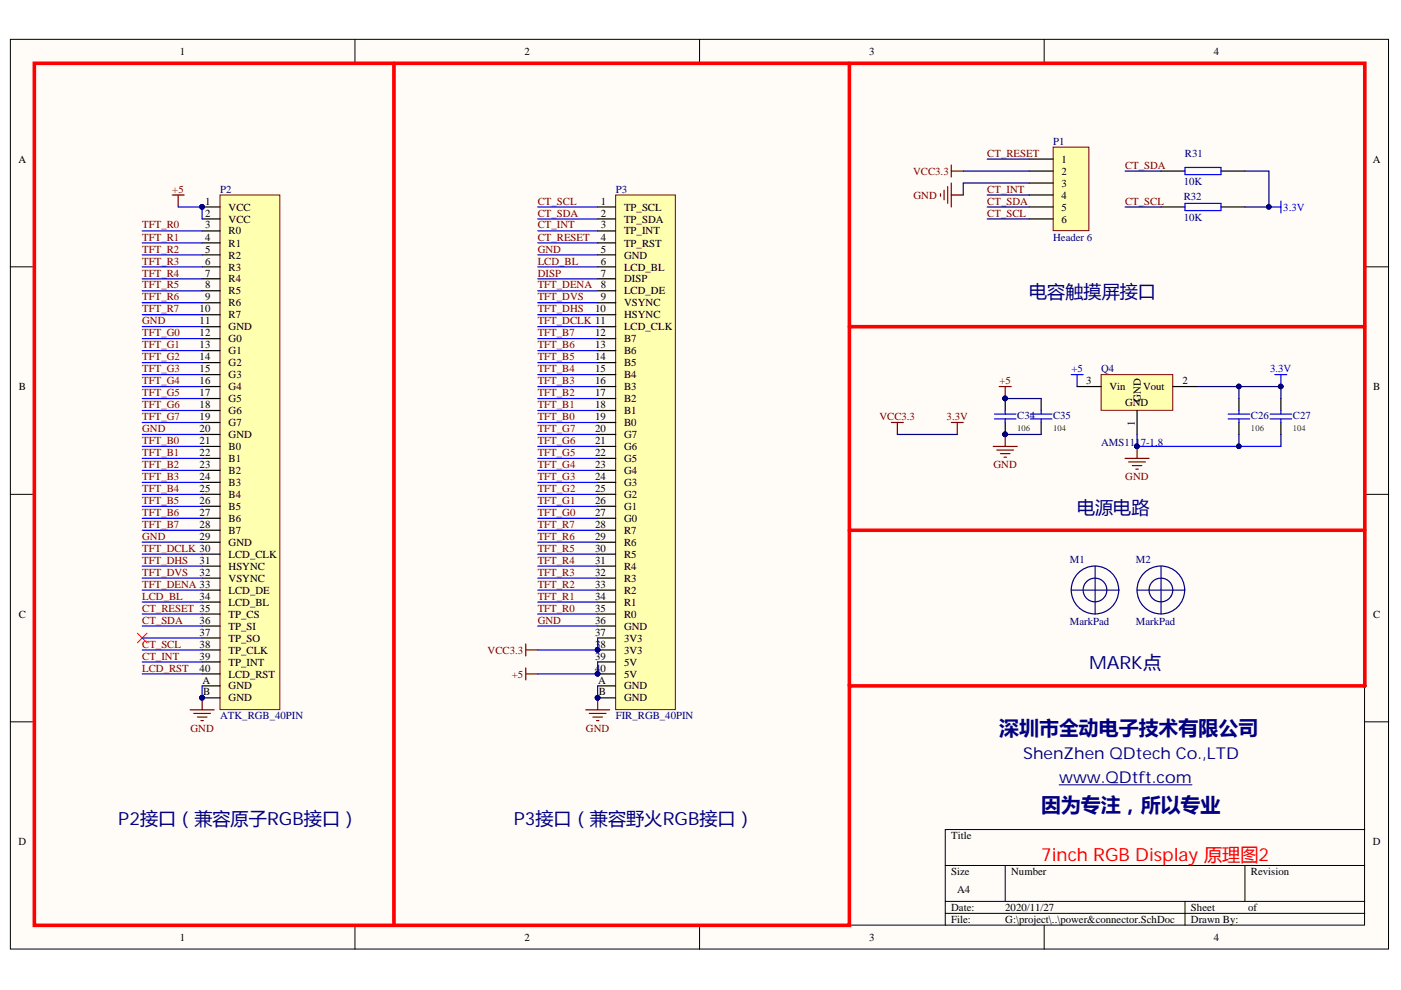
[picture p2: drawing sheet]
<svg xmlns="http://www.w3.org/2000/svg" width="297mm" height="210mm" viewBox="0 0 297 210" stroke-linecap="round" stroke-linejoin="round" font-family="sans-serif">
<g fill="#fffcf8" stroke="#000" stroke-width=".21">
<path d="M2.2 8.3h292.2v192.9h-292.2z"/>
<path d="M7.3 13.4h282v182.7h-282z"/>
</g>
<g fill="none" stroke="#000" stroke-width=".21">
<path d="M75.3 8.3v5.1M148.3 8.3v5.1M221.4 8.3v5.1M2.2 56.6h5.1M289.4 56.6h5M2.2 104.8h5.1M289.4 104.8h5M2.2 153h5.1M289.4 153h5M289.4 175.9h-89v20.3M75.3 196.2v5.1M148.3 196.2v5.1"/>
<path d="M200.4 183.5h89M200.4 191.1h89M200.4 193.7h89M213.1 183.5v7.6M221.4 196.2v5.1M251.2 191.1v5.1M263.9 183.5v7.6"/>
</g>
<path d="M227.1 79.4h2.5M228.4 79.4v2.6M270.3 79.4h2.5M271.6 79.4v2.6M269.3 88.8h4.6M269.3 87.8h4.6M271.6 87v.8M271.6 88.8v.8" fill="none" stroke="#00f" stroke-width=".25"/>
<circle cx="271.5" cy="81.9" r=".49" fill="#000080" stroke="#000080" stroke-width=".21"/>
<path d="M271.6 84.5v2.5M271.6 89.6v2.5" fill="none" stroke="#000" stroke-width=".25"/>
<path d="M233.5 79.4h15.2v7.6h-15.2z" fill="#ffffb0" stroke="#800000" stroke-width=".21"/>
<path d="M228.4 82h5.1M241.1 87v5.1M248.7 82h5.1" fill="none" stroke="#000" stroke-width=".25"/>
<path d="M223.3 31.2h7.6v17.7h-7.6z" fill="#ffffb0" stroke="#800000" stroke-width=".21"/>
<path d="M218.2 33.7h5.1M218.2 36.3h5.1M218.2 38.8h5.1M218.2 41.3h5.1M218.2 43.9h5.1M218.2 46.4h5.1M213.1 84.5v2.5M213.1 89.6v2.5M220.7 84.5v2.5M220.7 89.6v2.5M262.7 84.5v2.5M262.7 89.6v2.5" fill="none" stroke="#000" stroke-width=".25"/>
<g fill="none" stroke="#800000" stroke-width=".25">
<path d="M200.9 39.6v3.5M201.7 35v2.5M201.7 38.8v5.1M201.7 36.3h2.5M199.4 41.1v.5M200.2 40.3v2.1M201.7 41.3h2.5M210.6 94.7h5.1M211.3 95.4h3.6M211.9 82h2.5M212.1 96.2h2M212.9 96.9h.5"/>
<path d="M213.1 82v2.5M213.1 92.1v2.6M238.5 97.2h5.1M239.3 98h3.6M240.1 98.7h2M240.8 99.5h.5M241.1 94.7v2.5"/>
</g>
<path d="M210.8 88.8h4.6M210.8 87.8h4.6M213.1 87v.8M213.1 88.8v.8M218.5 88.8h4.5M218.5 87.8h4.5M220.7 87v.8M220.7 88.8v.8M260.4 88.8h4.6M260.4 87.8h4.6M262.7 87v.8M262.7 88.8v.8" fill="none" stroke="#00f" stroke-width=".25"/>
<g fill="#000080" stroke="#000080" stroke-width=".21">
<circle cx="213.1" cy="84.5" r=".48"/>
<circle cx="213.1" cy="92.1" r=".48"/>
<circle cx="241" cy="94.6" r=".49"/>
</g>
<g fill="none" stroke="#000080" stroke-width=".25">
<path d="M234.4 126.3a2.52 2.52 0 0 0-2.1-3.7 2.52 2.52 0 0 0-2.5 3.4 2.52 2.52 0 0 0 4.2 .8l.3-.4M248.3 126.3a2.52 2.52 0 0 0-2-3.7 2.52 2.52 0 0 0-2.5 3.4 2.52 2.52 0 0 0 4.2 .8l.3-.4"/>
<circle cx="232.1" cy="125.1" r="5.1"/>
<circle cx="246.1" cy="125.1" r="5.1"/>
</g>
<path d="M227.1 125.1h10.2M232.2 120v10.2M241.1 125.1h10.1M246.2 120v10.2" fill="none" stroke="#11037f" stroke-width=".25"/>
<path d="M130.5 41.3h12.7v109.2h-12.7z" fill="#ffffb0" stroke="#800000" stroke-width=".21"/>
<g fill="none" stroke="#000" stroke-width=".25">
<path d="M126.7 43.9h3.8M126.7 46.4h3.8M126.7 49h3.8M126.7 51.5h3.8M126.7 54h3.8M126.7 56.6h3.8M126.7 59.1h3.8M126.7 61.7h3.8M126.7 64.2h3.8M126.7 66.7h3.8M126.7 69.3h3.8M126.7 71.8h3.8"/>
<path d="M126.7 74.3h3.8M126.7 76.9h3.8M126.7 79.4h3.8M126.7 82h3.8M126.7 84.5h3.8M126.7 87h3.8M126.7 89.6h3.8M126.7 92.1h3.8M126.7 94.7h3.8M126.7 97.2h3.8M126.7 99.7h3.8M126.7 102.3h3.8"/>
<path d="M126.7 104.8h3.8M126.7 107.3h3.8M126.7 109.9h3.8M126.7 112.4h3.8M126.7 115h3.8M126.7 117.5h3.8M126.7 120h3.8M126.7 122.6h3.8M126.7 125.1h3.8M126.7 127.7h3.8M126.7 130.2h3.8M126.7 132.7h3.8"/>
<path d="M126.7 135.3h3.8M126.7 137.8h3.8M126.7 140.3h3.8M126.7 142.9h3.8M126.7 145.4h3.8M126.7 148h3.8"/>
</g>
<g fill="#000080" stroke="#000080" stroke-width=".21">
<circle cx="126.7" cy="137.8" r=".48"/>
<circle cx="126.7" cy="142.9" r=".48"/>
<circle cx="126.7" cy="147.9" r=".48"/>
</g>
<path d="M46.6 41.3h12.7v109.2h-12.7z" fill="#ffffb0" stroke="#800000" stroke-width=".21"/>
<g fill="none" stroke="#000" stroke-width=".25">
<path d="M246.2 36.3h5M258.9 36.3h5M42.9 43.9h3.8M42.9 46.4h3.8M42.9 49h3.8M42.9 51.5h3.8M42.9 54h3.8M42.9 56.6h3.8M42.9 59.1h3.8M246.2 43.9h5M258.9 43.9h5M42.9 61.7h3.8"/>
<path d="M42.9 64.2h3.8M42.9 66.7h3.8M42.9 69.3h3.8M42.9 71.8h3.8M42.9 74.3h3.8M42.9 76.9h3.8M42.9 79.4h3.8M42.9 82h3.8M42.9 84.5h3.8M42.9 87h3.8M42.9 89.6h3.8M42.9 92.1h3.8"/>
<path d="M42.9 94.7h3.8M42.9 97.2h3.8M42.9 99.7h3.8M42.9 102.3h3.8M42.9 104.8h3.8M42.9 107.3h3.8M42.9 109.9h3.8M42.9 112.4h3.8M42.9 115h3.8M42.9 117.5h3.8M42.9 120h3.8M42.9 122.6h3.8"/>
<path d="M42.9 125.1h3.8M42.9 127.7h3.8M42.9 130.2h3.8M42.9 132.7h3.8M42.9 135.3h3.8M42.9 137.8h3.8M42.9 140.3h3.8M42.9 142.9h3.8M42.9 145.4h3.8M42.9 148h3.8"/>
</g>
<g fill="#000080" stroke="#000080" stroke-width=".21">
<circle cx="42.8" cy="43.9" r=".48"/>
<circle cx="42.8" cy="147.9" r=".48"/>
<circle cx="126.7" cy="147.9" r=".48"/>
<circle cx="269" cy="43.9" r=".48"/>
<circle cx="262.7" cy="81.9" r=".48"/>
<circle cx="262.7" cy="94.6" r=".48"/>
<circle cx="241" cy="94.6" r=".49"/>
<circle cx="213.1" cy="84.5" r=".48"/>
<circle cx="213.1" cy="92.1" r=".48"/>
<circle cx="126.7" cy="142.9" r=".48"/>
<circle cx="126.7" cy="137.8" r=".48"/>
<circle cx="271.5" cy="81.9" r=".49"/>
</g>
<g fill="none" stroke="#800000" stroke-width=".25">
<path d="M36.5 41.3h2.5M37.8 41.3v2.6M189 89.6h2.5M190.3 89.6v2.5M201.7 89.6h2.5M203 89.6v2.5M111.5 136.5v2.6M111.5 137.8h2.5M40.3 150.5h5.1M41.1 151.3h3.5M41.8 152h2.1M42.6 152.8h.5"/>
<path d="M42.9 148v2.5M111.5 141.6v2.6M111.5 142.9h2.5M124.2 150.5h5.1M124.9 151.3h3.6M125.7 152h2M126.5 152.8h.5M126.7 148v2.5"/>
</g>
<path d="M29.1 134.3l2.1 2M31.2 134.3l-2.1 2" fill="none" stroke="#f00" stroke-width=".21"/>
<path d="M7.3 13.4h282.1v132h-109.3v50.8h-172.8zM83.5 13.4v182.8M180.1 13.4v132M180.1 69.3h109.3M180.1 112.4h109.3" fill="none" stroke="#f00" stroke-width=".76"/>
<path d="M224.6 166.4h28.1" fill="none" stroke="#000080" stroke-width=".21"/>
<g fill="none" stroke="#00f" stroke-width=".25">
<path d="M251.2 35.5h7.7v1.5h-7.7zM30.2 49h12.7M30.2 51.5h12.7M30.2 54h12.7M30.2 56.6h12.7M30.2 59.1h12.7M37.8 43.9h5.1v2.5M114 43.9h12.7M114 49h12.7M114 51.5h12.7M114 54h12.7M114 56.6h12.7"/>
<path d="M114 59.1h12.7M114 46.4h12.7M251.2 43.1h7.7v1.5h-7.7zM269 43.9h2.6M271.6 42.6v2.6M30.2 61.7h12.7M30.2 64.2h12.7M30.2 66.7h12.7M30.2 69.3h12.7M30.2 71.8h12.7M30.2 74.3h12.7M30.2 76.9h12.7"/>
<path d="M30.2 79.4h12.7M114 61.7h12.7M114 64.2h12.7M114 66.7h12.7M114 69.3h12.7M114 71.8h12.7M114 74.3h12.7M114 76.9h12.7M114 79.4h12.7M30.2 82h12.7M30.2 84.5h12.7M30.2 87h12.7"/>
<path d="M30.2 89.6h12.7M30.2 92.1h12.7M30.2 94.7h12.7M30.2 97.2h12.7M30.2 99.7h12.7M114 82h12.7M114 84.5h12.7M114 87h12.7M114 89.6h12.7M114 92.1h12.7M114 94.7h12.7M114 97.2h12.7"/>
<path d="M114 99.7h12.7M241.1 94.7h30.5M30.2 102.3h12.7M30.2 104.8h12.7M30.2 107.3h12.7M30.2 109.9h12.7M30.2 112.4h12.7M30.2 115h12.7M30.2 117.5h12.7M114 102.3h12.7M114 104.8h12.7M114 107.3h12.7"/>
<path d="M114 109.9h12.7M114 112.4h12.7M114 115h12.7M114 117.5h12.7M30.2 120h12.7M30.2 122.6h12.7M30.2 125.1h12.7M30.2 127.7h12.7M30.2 130.2h12.7M30.2 132.7h12.7M30.2 135.3h12.7M30.2 137.8h12.7"/>
<path d="M114 120h12.7M114 122.6h12.7M114 125.1h12.7M114 127.7h12.7M114 130.2h12.7M114 132.7h12.7M126.7 135.3v2.5h-12.7M30.2 140.3h12.7M30.2 142.9h12.7M42.9 145.4v2.6M126.7 140.3v2.6h-12.7M126.7 145.4v2.6"/>
</g>
<g fill="none" stroke="#000080" stroke-width=".25">
<path d="M204.2 36.3h14M209.3 33.7h8.9M218.2 38.8h-14v2.5M238.5 36.3h7.7M263.9 36.3h5.1v7.6h-5.1M209.3 41.3h8.9M209.3 43.9h8.9M209.3 46.4h8.9M238.5 43.9h7.7M190.3 92.1h12.7M213.1 84.5h7.6M213.1 92.1h7.6"/>
<path d="M241.1 92.1v2.6M253.8 82h17.8v2.5M262.7 82v2.5M262.7 92.1v2.6M271.6 92.1v2.6"/>
</g>
<g font-size="4.2" fill="#000080">
<text x="211.9" y="155.7">深圳市全动电子技术有限公司</text>
<text x="220.7" y="172.3">因为专注，所以专业</text>
</g>
<g font-size="3.8" fill="#000080">
<text x="218.2" y="63.2">电容触摸屏接口</text>
<text x="228.4" y="108.9">电源电路</text>
<text x="230.9" y="141.9">MARK点</text>
<text x="25.1" y="174.9">P2接口（兼容原子RGB接口）</text>
<text x="108.9" y="174.9">P3接口（兼容野火RGB接口）</text>
</g>
<text font-size="3.8" fill="#f00" x="220.7" y="182.5">7inch RGB Display 原理图2</text>
<g font-size="3.5" fill="#000080">
<text x="216.9" y="161">ShenZhen QDtech Co.,LTD</text>
<text x="224.5" y="166.1">www.QDtft.com</text>
</g>
<g font-size="2.3">
<text x="38.1" y="11.7">1</text>
<text x="111.2" y="11.7">2</text>
<text x="184.3" y="11.7">3</text>
<text x="257.3" y="11.7">4</text>
<text x="3.9" y="34.5">A</text>
<text x="225.1" y="34.5">1</text>
<text x="291.1" y="34.5">A</text>
<text x="225.1" y="37">2</text>
<text x="225.1" y="39.6">3</text>
<text x="43.5" y="43.4">1</text>
<text x="43.5" y="45.9">2</text>
<text x="48.5" y="44.6">VCC</text>
<text x="48.5" y="47.2">VCC</text>
<text x="127.4" y="43.4">1</text>
<text x="127.4" y="45.9">2</text>
<text x="132.3" y="44.6">TP_SCL</text>
<text x="132.3" y="47.2">TP_SDA</text>
<text x="225.1" y="42.1">4</text>
<text x="225.1" y="44.6">5</text>
<text x="225.1" y="47.2">6</text>
<text x="43.5" y="48.4">3</text>
<text x="43.5" y="51">4</text>
<text x="43.5" y="53.6">5</text>
<text x="48.5" y="49.7">R0</text>
<text x="48.5" y="52.3">R1</text>
<text x="127.4" y="48.4">3</text>
<text x="127.4" y="51">4</text>
<text x="127.4" y="53.6">5</text>
<text x="132.3" y="49.7">TP_INT</text>
<text x="132.3" y="52.3">TP_RST</text>
<text x="43.5" y="56.1">6</text>
<text x="43.5" y="58.6">7</text>
<text x="48.5" y="54.8">R2</text>
<text x="48.5" y="57.4">R3</text>
<text x="48.5" y="59.9">R4</text>
<text x="127.4" y="56.1">6</text>
<text x="127.4" y="58.6">7</text>
<text x="132.3" y="54.8">GND</text>
<text x="132.3" y="57.4">LCD_BL</text>
<text x="132.3" y="59.9">DISP</text>
<text x="43.5" y="61.2">8</text>
<text x="43.5" y="63.7">9</text>
<text x="48.5" y="62.4">R5</text>
<text x="48.5" y="65">R6</text>
<text x="127.4" y="61.2">8</text>
<text x="127.4" y="63.7">9</text>
<text x="132.3" y="62.4">LCD_DE</text>
<text x="132.3" y="65">VSYNC</text>
<text x="42.3" y="66.2">10</text>
<text x="42.3" y="68.8">11</text>
<text x="42.3" y="71.3">12</text>
<text x="48.5" y="67.5">R7</text>
<text x="48.5" y="70">GND</text>
<text x="126.2" y="66.2">10</text>
<text x="126.2" y="71.3">12</text>
<text x="132.3" y="67.5">HSYNC</text>
<text x="132.3" y="70">LCD_CLK</text>
<text x="42.3" y="73.8">13</text>
<text x="42.3" y="76.4">14</text>
<text x="48.5" y="72.6">G0</text>
<text x="48.5" y="75.1">G1</text>
<text x="48.5" y="77.7">G2</text>
<text x="126.2" y="73.8">13</text>
<text x="126.2" y="76.4">14</text>
<text x="132.3" y="72.6">B7</text>
<text x="132.3" y="75.1">B6</text>
<text x="132.3" y="77.7">B5</text>
<text x="4" y="82.7">B</text>
<text x="42.3" y="78.9">15</text>
<text x="42.3" y="81.5">16</text>
<text x="48.5" y="80.2">G3</text>
<text x="48.5" y="82.7">G4</text>
<text x="126.2" y="78.9">15</text>
<text x="126.2" y="81.5">16</text>
<text x="132.3" y="80.2">B4</text>
<text x="132.3" y="82.7">B3</text>
<text x="230.3" y="81.5">3</text>
<text x="235.2" y="82.7">Vin</text>
<text x="242.4" y="82.7">Vout</text>
<text x="250.7" y="81.5">2</text>
<text x="291.2" y="82.7">B</text>
<text x="42.3" y="84">17</text>
<text x="42.3" y="86.5">18</text>
<text x="42.3" y="89.1">19</text>
<text x="48.5" y="85.3">G5</text>
<text x="48.5" y="87.8">G6</text>
<text x="126.2" y="84">17</text>
<text x="126.2" y="86.5">18</text>
<text x="126.2" y="89.1">19</text>
<text x="132.3" y="85.3">B2</text>
<text x="132.3" y="87.8">B1</text>
<text x="238.5" y="86">GND</text>
<text x="241.8" y="85.3" transform="rotate(-90 241.8 85.3)">GND</text>
<text x="42.3" y="91.6">20</text>
<text x="42.3" y="94.1">21</text>
<text x="48.5" y="90.3">G7</text>
<text x="48.5" y="92.9">GND</text>
<text x="48.5" y="95.4">B0</text>
<text x="126.2" y="91.6">20</text>
<text x="126.2" y="94.1">21</text>
<text x="132.3" y="90.3">B0</text>
<text x="132.3" y="92.9">G7</text>
<text x="132.3" y="95.4">G6</text>
<text x="240.6" y="90.2" transform="rotate(-90 240.6 90.2)">1</text>
<text x="42.3" y="96.7">22</text>
<text x="42.3" y="99.2">23</text>
<text x="42.3" y="101.8">24</text>
<text x="48.5" y="98">B1</text>
<text x="48.5" y="100.5">B2</text>
<text x="126.2" y="96.7">22</text>
<text x="126.2" y="99.2">23</text>
<text x="126.2" y="101.8">24</text>
<text x="132.3" y="98">G5</text>
<text x="132.3" y="100.5">G4</text>
<text x="42.3" y="104.3">25</text>
<text x="42.3" y="106.9">26</text>
<text x="48.5" y="103.1">B3</text>
<text x="48.5" y="105.6">B4</text>
<text x="126.2" y="104.3">25</text>
<text x="126.2" y="106.9">26</text>
<text x="132.3" y="103.1">G3</text>
<text x="132.3" y="105.6">G2</text>
<text x="42.3" y="109.4">27</text>
<text x="42.3" y="111.9">28</text>
<text x="48.5" y="108.1">B5</text>
<text x="48.5" y="110.7">B6</text>
<text x="48.5" y="113.2">B7</text>
<text x="126.2" y="109.4">27</text>
<text x="126.2" y="111.9">28</text>
<text x="132.3" y="108.1">G1</text>
<text x="132.3" y="110.7">G0</text>
<text x="132.3" y="113.2">R7</text>
<text x="42.3" y="114.5">29</text>
<text x="42.3" y="119.5">31</text>
<text x="48.5" y="115.7">GND</text>
<text x="48.5" y="118.3">LCD_CLK</text>
<text x="126.2" y="114.5">29</text>
<text x="126.2" y="117">30</text>
<text x="126.2" y="119.5">31</text>
<text x="132.3" y="115.7">R6</text>
<text x="132.3" y="118.3">R5</text>
<text x="42.3" y="122.1">32</text>
<text x="48.5" y="120.8">HSYNC</text>
<text x="48.5" y="123.3">VSYNC</text>
<text x="48.5" y="125.9">LCD_DE</text>
<text x="126.2" y="122.1">32</text>
<text x="126.2" y="124.6">33</text>
<text x="132.3" y="120.8">R4</text>
<text x="132.3" y="123.3">R3</text>
<text x="132.3" y="125.9">R2</text>
<text x="4" y="131">C</text>
<text x="42.3" y="127.1">34</text>
<text x="48.5" y="128.4">LCD_BL</text>
<text x="48.5" y="131">TP_CS</text>
<text x="126.2" y="127.1">34</text>
<text x="126.2" y="129.7">35</text>
<text x="132.3" y="128.4">R1</text>
<text x="132.3" y="131">R0</text>
<text x="291.2" y="131">C</text>
<text x="42.3" y="132.3">36</text>
<text x="42.3" y="134.8">37</text>
<text x="42.3" y="137.3">38</text>
<text x="48.5" y="133.5">TP_SI</text>
<text x="48.5" y="136.1">TP_SO</text>
<text x="126.2" y="132.3">36</text>
<text x="126.2" y="134.8">37</text>
<text x="126.2" y="137.3">38</text>
<text x="132.3" y="133.5">GND</text>
<text x="132.3" y="136.1">3V3</text>
<text x="42.3" y="139.9">39</text>
<text x="42.3" y="142.4">40</text>
<text x="48.5" y="138.6">TP_CLK</text>
<text x="48.5" y="141.1">TP_INT</text>
<text x="48.5" y="143.7">LCD_RST</text>
<text x="126.2" y="139.9">39</text>
<text x="126.2" y="142.4">40</text>
<text x="132.3" y="138.6">3V3</text>
<text x="132.3" y="141.1">5V</text>
<text x="132.3" y="143.7">5V</text>
<text x="43" y="144.9">A</text>
<text x="43.1" y="147.5">B</text>
<text x="48.5" y="146.2">GND</text>
<text x="48.5" y="148.7">GND</text>
<text x="126.8" y="144.9">A</text>
<text x="126.9" y="147.5">B</text>
<text x="132.3" y="146.2">GND</text>
<text x="132.3" y="148.7">GND</text>
<text x="3.9" y="179.2">D</text>
<text x="201.7" y="177.9">Title</text>
<text x="291.1" y="179.2">D</text>
<text x="201.7" y="185.6">Size</text>
<text x="214.4" y="185.6">Number</text>
<text x="265.2" y="185.6">Revision</text>
<text x="202.9" y="189.4">A4</text>
<text x="201.7" y="193.2">Date:</text>
<text x="201.7" y="195.7">File:</text>
<text x="213.1" y="193.2">2020/11/27</text>
<text x="213.1" y="195.7">G:\project\..\power&amp;connector.SchDoc</text>
<text x="252.5" y="193.2">Sheet</text>
<text x="252.5" y="195.7">Drawn By:</text>
<text x="264.6" y="193.2">of</text>
<text x="38.1" y="199.5">1</text>
<text x="111.2" y="199.5">2</text>
<text x="184.3" y="199.5">3</text>
<text x="257.3" y="199.5">4</text>
</g>
<g font-size="2.3" fill="#800000">
<text x="209.3" y="33.2">CT_RESET</text>
<text x="238.5" y="35.8">CT_SDA</text>
<text x="36.5" y="40.8">+5</text>
<text x="193.6" y="37">VCC3.3</text>
<text x="209.3" y="40.8">CT_INT</text>
<text x="114" y="45.9">CT_SDA</text>
<text x="114" y="43.4">CT_SCL</text>
<text x="193.7" y="42.1">GND</text>
<text x="209.3" y="43.4">CT_SDA</text>
<text x="209.3" y="45.9">CT_SCL</text>
<text x="238.5" y="43.4">CT_SCL</text>
<text x="30.2" y="48.4">TFT_R0</text>
<text x="30.2" y="51">TFT_R1</text>
<text x="30.2" y="53.6">TFT_R2</text>
<text x="114" y="53.6">GND</text>
<text x="114" y="51">CT_RESET</text>
<text x="114" y="48.4">CT_INT</text>
<text x="30.2" y="56.1">TFT_R3</text>
<text x="30.2" y="58.6">TFT_R4</text>
<text x="114" y="56.1">LCD_BL</text>
<text x="114" y="58.6">DISP</text>
<text x="30.2" y="61.2">TFT_R5</text>
<text x="30.2" y="63.7">TFT_R6</text>
<text x="114" y="63.7">TFT_DVS</text>
<text x="114" y="61.2">TFT_DENA</text>
<text x="30.2" y="66.2">TFT_R7</text>
<text x="30.2" y="71.3">TFT_G0</text>
<text x="30.2" y="68.8">GND</text>
<text x="114" y="71.3">TFT_B7</text>
<text x="114" y="68.8">TFT_DCLK 11</text>
<text x="114" y="66.2">TFT_DHS</text>
<text x="30.2" y="73.8">TFT_G1</text>
<text x="30.2" y="76.4">TFT_G2</text>
<text x="114" y="76.4">TFT_B5</text>
<text x="114" y="73.8">TFT_B6</text>
<text x="30.2" y="78.9">TFT_G3</text>
<text x="30.2" y="81.5">TFT_G4</text>
<text x="114" y="81.5">TFT_B3</text>
<text x="114" y="78.9">TFT_B4</text>
<text x="211.9" y="81.5">+5</text>
<text x="30.2" y="84">TFT_G5</text>
<text x="30.2" y="86.5">TFT_G6</text>
<text x="30.2" y="89.1">TFT_G7</text>
<text x="114" y="89.1">TFT_B0</text>
<text x="114" y="86.5">TFT_B1</text>
<text x="114" y="84">TFT_B2</text>
<text x="186.4" y="89.1">VCC3.3</text>
<text x="200.7" y="89.1">3.3V</text>
<text x="30.2" y="94.1">TFT_B0</text>
<text x="30.2" y="91.6">GND</text>
<text x="114" y="94.1">TFT_G6</text>
<text x="114" y="91.6">TFT_G7</text>
<text x="30.2" y="96.7">TFT_B1</text>
<text x="30.2" y="99.2">TFT_B2</text>
<text x="30.2" y="101.8">TFT_B3</text>
<text x="114" y="101.8">TFT_G3</text>
<text x="114" y="99.2">TFT_G4</text>
<text x="114" y="96.7">TFT_G5</text>
<text x="210.6" y="99.2">GND</text>
<text x="238.6" y="101.8">GND</text>
<text x="30.2" y="104.3">TFT_B4</text>
<text x="30.2" y="106.9">TFT_B5</text>
<text x="114" y="106.9">TFT_G1</text>
<text x="114" y="104.3">TFT_G2</text>
<text x="30.2" y="109.4">TFT_B6</text>
<text x="30.2" y="111.9">TFT_B7</text>
<text x="114" y="111.9">TFT_R7</text>
<text x="114" y="109.4">TFT_G0</text>
<text x="30.2" y="119.5">TFT_DHS</text>
<text x="30.2" y="117">TFT_DCLK 30</text>
<text x="30.2" y="114.5">GND</text>
<text x="114" y="119.5">TFT_R4</text>
<text x="114" y="117">TFT_R5</text>
<text x="114" y="114.5">TFT_R6</text>
<text x="30.2" y="124.6">TFT_DENA 33</text>
<text x="30.2" y="122.1">TFT_DVS</text>
<text x="114" y="124.6">TFT_R2</text>
<text x="114" y="122.1">TFT_R3</text>
<text x="30.2" y="127.1">LCD_BL</text>
<text x="30.2" y="129.7">CT_RESET 35</text>
<text x="114" y="129.7">TFT_R0</text>
<text x="114" y="127.1">TFT_R1</text>
<text x="30.2" y="132.3">CT_SDA</text>
<text x="30.2" y="137.3">CT_SCL</text>
<text x="114" y="132.3">GND</text>
<text x="30.2" y="139.9">CT_INT</text>
<text x="30.2" y="142.4">LCD_RST</text>
<text x="103.4" y="138.6">VCC3.3</text>
<text x="108.5" y="143.7">+5</text>
<text x="40.4" y="155.1">GND</text>
<text x="124.2" y="155.1">GND</text>
</g>
<g font-size="2.3" fill="#000080">
<text x="223.3" y="30.7">P1</text>
<text x="251.2" y="33.2">R31</text>
<text x="46.7" y="40.8">P2</text>
<text x="130.5" y="40.8">P3</text>
<text x="251" y="39.3">10K</text>
<text x="251" y="42.4">R32</text>
<text x="251" y="46.9">10K</text>
<text x="223.3" y="51">Header 6</text>
<text x="233.5" y="78.9">Q4</text>
<text x="215.7" y="88.8">C34</text>
<text x="223.3" y="88.8">C35</text>
<text x="265.2" y="88.8">C26</text>
<text x="274.1" y="88.8">C27</text>
<text x="233.5" y="94.7">AMS1117-1.8</text>
<text x="226.8" y="119.3">M1</text>
<text x="240.8" y="119.3">M2</text>
<text x="226.8" y="132.5">MarkPad</text>
<text x="240.8" y="132.5">MarkPad</text>
<text x="46.7" y="152.5">ATK_RGB_40PIN</text>
<text x="130.5" y="152.5">FIR_RGB_40PIN</text>
</g>
<g font-size="2.3" fill="#00f">
<text x="272.1" y="44.6">3.3V</text>
<text x="227.2" y="78.9">+5</text>
<text x="269.3" y="78.9">3.3V</text>
</g>
<g font-size="1.8" fill="#008000">
<text x="215.7" y="91.4">106</text>
<text x="223.3" y="91.4">104</text>
<text x="265.2" y="91.4">106</text>
<text x="274.1" y="91.4">104</text>
</g>
</svg>
